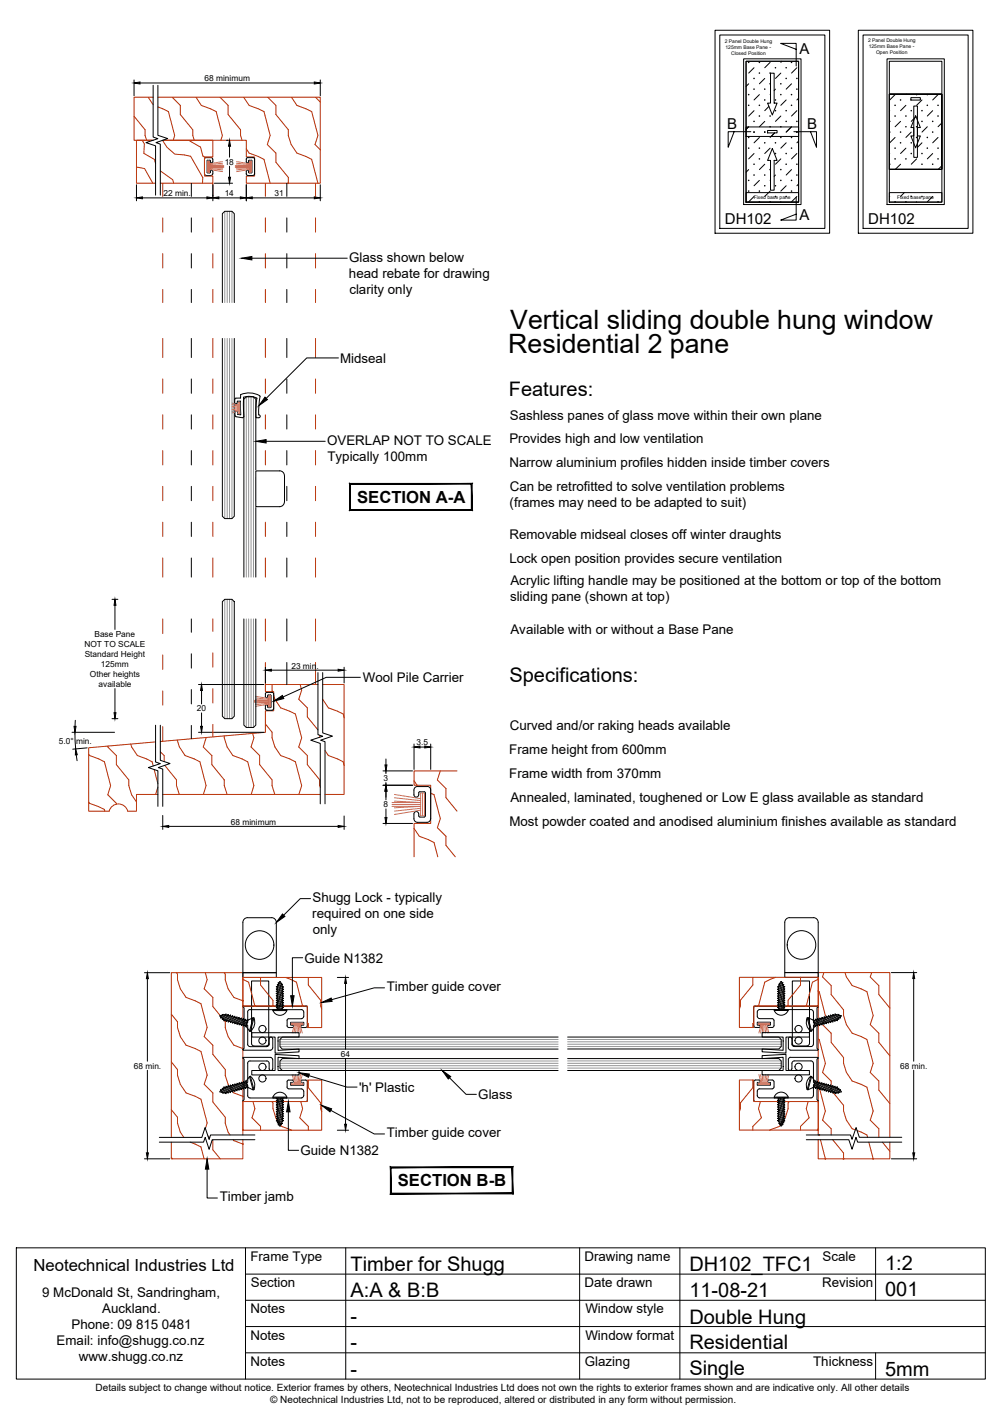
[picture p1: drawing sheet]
<svg xmlns="http://www.w3.org/2000/svg" width="210mm" height="297mm" viewBox="0 0 210 297" stroke-linecap="round" stroke-linejoin="round" font-family="sans-serif">
<!-- layer: APL Notes -->
<g fill="#000" stroke="#000" stroke-width=".21">
<path d="M98.7 101.4v5.4l.2 .1zM98.7 101.4l.2-.1v5.6zM73.4 101.4h25.3l.2-.1zM73.2 101.3h25.7l-25.5 .1zM73.2 101.3l.2 5.5v-5.4zM73.2 101.3l.2 5.5-.2 .1zM73.4 106.8l-.2 .1 25.5-.1zM73.2 106.9l25.5-.1 .2 .1z"/>
<path d="M107.3 244.6v5.3l.1 .2zM107.4 244.4v5.7l-.1-5.5zM81.9 244.6h25.4l.1-.2zM81.8 244.4h25.6l-25.5 .2zM81.8 244.4l.1 5.5v-5.3zM81.8 244.4l.1 5.5-.1 .2zM81.9 249.9l-.1 .2 25.5-.2zM81.8 250.1l25.5-.2 .1 .2z"/>
</g>
<!-- layer: Glass -->
<g fill="none" stroke="#939598" stroke-width=".21">
<path d="M47.1 44.3v19.1M47.6 44.3v19.1M48.1 44.3v19.1M48.6 44.3v19.1M47.1 70.9v37.7M47.6 70.9v37.7M48.1 70.9v37.7M48.6 70.9v37.7M51.6 83.1v37.8M52.1 83.1v37.8M52.6 83.1v37.8M53.1 83.1v37.8"/>
<path d="M47.1 125.5v25M47.6 125.5v25M48.1 125.5v25M48.6 125.5v25M51.6 129.7v22.7M52.1 129.7v22.7M52.6 129.7v22.7M53.1 129.7v22.7M58.6 218.3h58.3M58.6 218.7h58.3M58.6 219.3h58.3M58.6 217.7h58.3"/>
<path d="M118.9 218.7h44.8M118.9 217.7h44.8M118.9 218.2h44.8M118.9 219.2h44.8M58.6 223.3h58.3M58.6 222.7h58.3M58.6 222.3h58.3M58.6 223.8h58.3M118.9 222.7h44.8M118.9 223.2h44.8M118.9 222.2h44.8M118.9 223.7h44.8"/>
</g>
<g fill="none" stroke="#000" stroke-width=".21">
<path d="M46.6 70.9v37.2l.5 .5h1.5l.5-.5v-37.2M46.6 63.4v-18.6l.5-.5h1.5l.5 .5v18.6M58.6 98.6a1.01 1.01 0 0 1 1 1M58.6 98.6h-5v7.5h5M59.6 99.6v5.5M59.6 105.1a1.01 1.01 0 0 1-1 1M46.6 126l.5-.5h1.5l.5 .5v24l-.5 .5h-1.5l-.5-.5zM51.1 129.7v22.2l.5 .5h1.5l.5-.5v-22.2M51.1 120.9v-37.3l.5-.5h1.5l.5 .5v37.3M52.7 216.3h9.9v.9h-4.4v2.8l4.4-.2v.6l-5 .2v-3.4h-4.9zM116.9 217.2h-57.8l-.5 .5v1.6l.5 .5h57.8M118.9 217.2h44.2l.6 .5v1.5l-.6 .5h-44.2"/>
<path d="M159.7 216.3h9.9v.9h-5v3.4l-4.9-.3v-.6l4.4 .3v-2.8h-4.4zM52.7 224.2h4.9v-3.3l5 .3v.5l-4.4-.2v2.7h4.4v1h-9.9zM116.9 221.7h-57.8l-.5 .6v1.5l.5 .4h57.8M118.9 221.7h44.2l.6 .5v1.5l-.6 .5h-44.2M159.7 221.1l4.9-.2v3.3h5v1h-9.9v-1h4.4v-2.7l-4.4 .2z"/>
<circle cx="55" cy="218" r=".75"/>
<circle cx="55" cy="215.6" r=".75"/>
<circle cx="167.3" cy="218" r=".75"/>
<circle cx="167.3" cy="215.6" r=".75"/>
<circle cx="55" cy="225.9" r=".75"/>
<circle cx="55" cy="223.5" r=".75"/>
<circle cx="167.3" cy="225.9" r=".75"/>
<circle cx="167.3" cy="223.5" r=".75"/>
</g>
<!-- layer: Text2 -->
<path d="M23.5 125.5h1.2M24.1 126.8v5.1M23.5 150.5h1.2M24.1 144.2v5.1" fill="none" stroke="#000" stroke-width=".21"/>
<path d="M24.1 125.5l.2 1.3h-.4zM23.9 149.3h.4l-.2 1.2z" fill="#000" stroke="#000" stroke-width=".21"/>
<!-- layer: Timber 1 -->
<g fill="none" stroke="#b82e00" stroke-width=".21">
<path d="M28.1 24.3l2.3 2.9v1.2l.3 1M28.6 35l1.7 .3 1.7 3.1M29.8 29.4l.4 .7-.1 2M30.2 32.1l2.2 1.3 .2 .9M31 20.4l1.1 1.5M32.1 20.4h-4v9h4h-3.5v9h4M33.1 20.4h34v18h-15.5v-1.5h1.7v-4h-1.7v-3.5h-17.5h10.5v3.5h-1.8v4h1.8v1.5h-11M33.1 22.4l2.2 1 1.3 5-.3 1M33.6 35.8l2.6 1.9 .2 .7M34.1 29.4l.9 1.4 1.6 1.5 3.3 .4 2.6 4.5-.1 1.2M34.1 38.4v2.7M36.1 20.4l1.7 1.7v1.9l2.6 3.2v1.2l.3 1"/>
<path d="M39.8 29.4v.2l2.2 1.2 .5 1.9 .3 .2M41.1 20.4l1.1 1.7 3.1 1.3 1.3 5-.3 1M44.6 38.4v2.7M46.1 20.4l1.7 1.7v1.9l2.6 3.2v1.2l.3 1M51 20.4l1.2 1.7 3.1 1.3 1.3 5-.6 1.9 1.8 1.8v1.9l2.6 3.2v1.2M51.6 31.2l.6 .9 3.1 1.3 1.3 5M55.6 38.4v2.7M56.1 20.4l1.7 1.7v1.9l2.6 3.2v1.2l.6 1.9 1.2 1.8 3.1 1.3 1.3 5M61.1 20.4l1.1 1.7 3.1 1.3 1.3 5-.6 1.9 1.1 1.1M66.1 38.4v2.7M66.1 20.4l1 1M34.1 45.6v3"/>
<path d="M34.1 53.1v3M44.6 45.6v3M44.6 53.1v3M55.6 45.6v3M55.6 53.1v3M66.1 45.6v3M66.1 53.1v3M34.1 60.6v2.8M34.1 70.9v4M34.1 79.4v3M44.6 60.6v2.8M44.6 70.9v4"/>
<path d="M44.6 79.4v3M55.6 60.6v2.8M55.6 70.9v4M55.6 79.4v3M66.1 60.6v2.8M66.1 70.9v4M66.1 79.4v3M34.1 86.9v3M34.1 94.4v3M44.6 86.9v3M44.6 94.4v3M55.6 86.9v3"/>
<path d="M55.6 94.4v3M66.1 86.9v3M66.1 94.4v3M34.1 101.9v3M34.1 109.4v3M34.1 116.9v4M44.6 101.9v3M44.6 109.4v3M44.6 116.9v4M55.6 101.9v3M55.6 109.4v3M55.6 116.9v4"/>
<path d="M66.1 101.9v3M66.1 109.4v3M66.1 116.9v4M34.1 129.7v3M34.1 137.2v3M44.6 129.7v2.6M44.6 136.8v2.9M55.6 129.7v4.6M55.6 138.8v4.6M66.1 129.7v4.6M66.1 138.8v4.6M18.6 158l.2 .3 3.1 1.3 1.3 5-.6 1.9 1.8 1.8v.2"/>
<path d="M22.6 156.3v.2l1.8 1.8v1.9l2.6 3.2v1.2l.6 1.9 1 1.5M27.4 155.9l.2 .6 1.2 1.8 3.1 1.3 .2 .9M32.6 156.5h.1M32.6 155.4l-14 1.2v13.3h4.3M33.6 157.5l.8 .8v1.2M34.1 144.7v3M34.1 152.2v3.1M37.1 155l.5 1.5 1.2 1.8 3.1 1.3 1.3 5-.6 1.8M43.2 154.5l-.6 2 1.8 1.8v1.9l2.6 3.2v1.2l.6 1.8M44.6 144.3v3M44.6 151.8v2.6M47 154.1l.6 2.4 1.2 1.8 3.1 1.3 1.3 5-.6 1.8"/>
<path d="M52.9 153.6l.3 1-.6 1.9 1.8 1.8v1.9l2.6 3.2v1.2l.6 1.8M55.6 151.7l1.4 1.7v1.2l.6 1.9 1.2 1.8 3.1 1.3 1.3 5-.6 1.8M57 143.4l.1 1.5M57.3 145.7l.3 .8 1.2 1.8 3.1 1.3 1.3 5-.6 1.9 1.8 1.8v1.9l2.6 3.2 .1 1.5M62.9 143.4l.3 1.2-.6 1.9 1.8 1.8v1.9l2.2 2.7M66.6 143.4h-11v1.5h1.7v4h-1.7v4.5l-22 1.9M67 154v.4M67.6 143.4h4.5v23h-4M67.6 146.5l1.2 1.8 3.1 1.3 .2 .8M68.1 157.2l.7 1.1 3.1 1.3 .2 .8M18.6 168l.2 .3 3.1 1.3 .1 .4M22.9 169.9a2 2 0 0 1 1.9-1.5 2 2 0 0 1 1.9 1.5"/>
<path d="M32.3 161.2l.8 3M33.1 166.4h-4.5v3.5h-1.8M33.1 164.9l-.5 1.5M34.1 166.4h33M34.5 160.3l2.5 3.1v1.2l.6 1.8M86.7 173.5l1.1 1.7 3.1 1.3 .8 3M86.7 163.5l.7 1M90.2 166.1l.7 .4 1.3 5-.6 1.9 1.8 1.8v1.9l2 2.4M92.2 161.5l-.6 1.9 1.8 1.8v1.9l2.3 2.8M95.7 161.5h-9v3h3.5v8h-3.5v7M35.9 212.5l1.3 1.5v1.3l.6 1.8 1.2 1.9M36.9 203.8l.3 .3v1.1l.6 1.9 1.2 1.8 3.1 1.4 1.3 5"/>
<path d="M39 218.9l3.1 1.3 1.3 5M43 203.8l.4 1.4M43.4 205.3l-.6 1.8 1.8 1.8v1.9l2.6 3.2v1.3l.6 1.8 1.2 1.9M43.4 215.3l-.6 1.9 1.8 1.8v1.9l2.6 3.2v1.2l.6 1.8 1.2 1.8 1.9 .7M46.9 203.8l.3 .3v1.1l.6 1.9 1.2 1.8 1.9 .7M49 218.9l1.9 .8M50.9 204.8h16.5v10.5h-3v-4.6h-13.5zM50.9 205.2l1.2 .5 1.3 5M54.6 204.8v1.5l2.6 3.3v1.1M59.8 204.8l2.3 .9 1.3 5M64.4 214.3l.2 .1v.9M64.6 204.8v1.5l2.6 3.3v1.1l.2 .7"/>
<path d="M154.9 204.7h16.5v6h-13.5v4.5h-3zM157.7 204.7v1.6l-2.6 3.2v1.2l-.2 .7M157.9 214.2l-.2 .2v.8M162.5 204.7l-2.3 1-1.3 5M167.7 204.7v1.6l-2.6 3.2v1.2M171.4 207.6l.2 .1 1.3 5-.6 1.9 1.8 1.8v1.9l2.6 3.2v1.2l.6 1.9 1.2 1.8 3.1 1.3 1.3 5-.6 1.9 1.8 1.8v1.8M171.4 217.6l.2 .1 1.3 5-.6 1.9 1.8 1.8v1.9l2.6 3.2v1.2l.6 1.9 1.2 1.8 .7 .3M171.4 205.1l-1.2 .6-1.3 5M172.6 203.7l-.3 .9 1.8 1.8v1.9l2.6 3.2v1.2l.6 1.9 1.2 1.8 3.1 1.3 1.3 5-.6 1.9 1.8 1.8v1.9l2.3 2.9M177 203.7l.3 .9 1.2 1.8 3.1 1.3 1.3 5-.6 1.9 1.8 1.8v1.9l2.3 2.9M182.6 203.7l-.3 .9 1.8 1.8v1.9l2.3 2.9M35.9 222.4l1.3 1.7v1.1l.6 1.9 1.2 1.8 3.1 1.4 1.3 5"/>
<path d="M35.9 232.5l1.3 1.5v1.3l.6 1.9 .7 1.1M39.8 239.3l2.3 .9 .6 2.5M43.4 225.3l-.6 1.8 1.8 1.8v2l2.6 3.1v1.3l.6 1.9 .4 .6M43.4 235.3l-.4 1.1M43.6 237.9l.3 .4M44.4 238.8l.2 .2v1.9l1.5 1.8M48.8 238.7l.2 .3M49 238.9l1.9 .8M50.9 237.8v-34h-15v34.5M50.9 238.7v4h-15v-3.4M50.9 230.7h13.5v-4.4h3v10.5h-16.5zM50.9 236.7l.2 .1"/>
<path d="M53 230.7l.4 1.5-.6 2 1.8 1.8v.8M57 230.7l.2 .4v1.1l.6 2 1.2 1.8 2.1 .8M63 230.7l.4 1.5-.6 2 1.8 1.8v.8M64.6 226.3v1.5l2.6 3.3v1.1l.2 .7M154.9 226.2h3v4.5h13.5v6h-16.5zM157.7 226.2v1.6l-2.6 3.2v1.2l-.2 .7M159.3 230.7l-.4 1.5 .6 2-1.8 1.8v.7M165.3 230.7l-.2 .3v1.2l-.6 2-1.2 1.8-2.1 .7M169.3 230.7l-.4 1.5 .6 2-1.8 1.8v.7M171.4 237.8v-34.1h15v34.5M171.4 238.7v4h15v-3.4M171.4 227.6l.2 .1 1.3 5-.6 1.9 1.8 1.8v1.4"/>
<path d="M171.4 237.6l.2 .2M171.4 236.7h-.2M171.9 238.7l1 4M174.4 238.7l2.3 2.8v1.2M179.5 236.8l2.1 1 .1 .4M182 239.3l.9 3.4M184.8 239.3l1.6 1.9M35.9 242.5l.2 .2"/>
</g>
<!-- layer: Components -->
<g fill="none" stroke="#000" stroke-width=".21">
<path d="M43.2 33l-.4 .4 .1 3.2 .3 .2 1.2-.1a.86 .86 0 0 0 .1-1h-.3l-.1 .4M43.2 33h1M43.5 36.2h.5M44.1 33.7l-.6-.1-.1 .1v2.4l.1 .1M44.1 36.1l-.2 .1M44.2 33l.4 .4M44.6 33.4l-.1 .7h-.3l-.1-.4M51.6 33.4v.7h.2l.3-.2M51.9 33l-.3 .4M52 33h1M52.1 35.9l.1 .3M52.2 36.2h.5"/>
<path d="M52.8 36.1l-.2 .1M52.8 33.7l-.7-.1v.3M52.8 33.7v2.4M53 33l.3 .4v3.2l-.3 .2-1.2-.1a.86 .86 0 0 1-.2-1l.2-.1 .3 .3M49.2 84.3l.2 .3M49.4 84.6h.1M49.5 86.2l-.3 .2 .1 .8 1.5 .3 .3-.3M49.5 86.2h.1M49.5 86.2l.3 .2v.4M49.8 86.7v.1M49.8 86.8l.6 .1M50.3 84l-.6 .1v.3l-.3 .2"/>
<path d="M50.3 84l.1 2.9M50.4 82.7a4 4 0 0 1 4.1 .4l-.3 3.7M50.4 82.7v.7l-1.1 .1-.1 .9M54.2 86.9h.1M54.2 86.9l.3 .2-.1 .4h-.7l-.1-2.1 .2-2a3.4 3.4 0 0 0-2.8-.2l.1 4M55.6 145.4l.2-.3 1.2-.1 .3 .4v3.2l-.3 .2h-1l-.4-.4M55.6 147.9l.2-.3 .2 .1 .2 .5M55.6 145.9l.2 .2 .3-.2v-.3h.5l.2 .1v2.4l-.2 .1M55.6 145.4v.5M55.6 147.9v.5M56.2 148.2h.5M88 171.1h-.2l-.1-.6a.5 .5 0 0 0-.5-.5 .5 .5 0 0 0-.5 .5v1a.75 .75 0 0 0 .8 .8h2a.75 .75 0 0 0 .7-.8"/>
<path d="M88 165.8l-.3 .3M88 165.9l.9-.1 .2 .3M89.1 170.9l-.2 .2-.9 .1M89.1 166.1v4.8M90.2 165.5a.71 .71 0 0 0-.7-.8l-2 .1a.72 .72 0 0 0-.8 .7v1a.5 .5 0 0 0 .5 .5 .5 .5 0 0 0 .5-.5v-.4M90.2 165.5v6M46.5 212.7l-.4 .1 .1 .4 .6-.7-.6 .5M46.7 213.5l.2 .1M46.9 213.6v.3l.2-.2M47.1 212.5l-.5 .8-.2-.1M47.1 212.5l.3-.1-.1 .2M47.1 212.5l-.4 .1"/>
<path d="M47.1 213.7h.3M47.3 212.6l-.7 1v-.3M47.3 212.6l.3 .1M47.4 213.7l-.1 .3 .3-.2M47.6 213.8l.2 .1M47.6 212.7l.2-.2v.2M47.6 212.7l-.7 .9M47.8 212.7l-.7 1M47.8 212.7l.2 .1M47.8 213.9v.2l.2-.2M48 213.9l.3 .1v.2l.2-.2M48.2 212.8l-.6 1"/>
<path d="M48.5 214l.2 .1v.2l.3-.1M48.5 212.9l-.3-.1 .1-.2-.3 .2-.6 .9M48.5 212.9l.2-.1v.2h.3l.2-.1-.7 1.1M48.5 212.9l-.7 1M48.7 213l-.7 .9M49 213l-.7 1M49 214.2h.2M49.1 213.1l.3 .1-.7 .9M49.2 214.2v.3l.2-.2M49.4 213.2l.3-.2-.1 .2M49.4 214.3l.2 .1M49.6 213.2l.3 .1 .2-.2v.2"/>
<path d="M49.6 213.2l-.6 1M49.6 214.4v.2l.3-.2M49.9 214.4l.2 .1M49.9 213.3l-.7 .9M50.1 213.3l.2 .1M50.1 213.3l-.7 1M50.1 214.5v.2l.2-.2M50.3 213.4l.3-.2-.1 .3M50.3 214.5l.3 .1M50.3 213.4l-.7 1M50.5 213.5h.3M50.5 213.5l-.6 .9"/>
<path d="M50.6 214.6v.2l.2-.1h.2M50.8 213.5l.2-.1v.2M50.8 213.5l-.7 1M51 213.6l.3 .1M51 213.6l-.7 .9M51 214.7v.3l.2-.2M51.2 214.8h.3M51.3 213.7l.2-.2-.1 .2 .3 .1M51.3 213.7l-.7 .9M51.4 213.7l-.6 1M51.5 214.8v.3l.1-.1M51.7 214.6l-.2 .2"/>
<path d="M51.7 213.8l-.7 .9M51.9 213.9l-.7 .9M51.9 213.7l1.1-.5-.7 2.8-.7-1zM51.9 213.7l-.2 .1M52.3 216h.1M53 213.2h.2M53.2 213.2a2.34 2.34 0 0 1-.8 2.8M53.2 213.2l-.8 2.8M57.2 211.7a1.56 1.56 0 0 0 1.4 1 1.56 1.56 0 0 0 1.5-1M57.2 211.5h2.9v.2h-2.9zM58.1 207.1l1.1 .4 .2 .2h-.2v.3M58.1 207.8v.3h-.2l.2 .2"/>
<path d="M58.1 206.6l-.2 .1 .2 .2M58.1 207.1l-.2 .1 .2 .1M58.1 209l-.2 .1 .2 .1M58.1 209.5h-.2l.2 .2M58.1 210h-.2l.2 .2M58.1 210.9l-.2 .1 .2 .1M58.1 210.4l-.2 .1 .2 .2v.2M58.1 210.4l1.3 .6h-.2v.3M58.1 208.3v.2l-.2 .1 .2 .2M58.1 208.5l1.1 .5v-.3M58.1 207.8l1.1 .4M58.1 208.1l1.1 .4"/>
<path d="M58.1 207.3l1.1 .4M58.1 207.6l1.1 .4M58.1 206.9l1.1 .3M58.1 206.6l1.1 .5M58.1 207.6h-.2l.2 .2M58.1 206.9v.2M58.1 207.3v.3M58.1 208.8v.2M58.1 209.2v.3M58.1 209.7v.3M58.1 210.2v.2M58.1 211.1v.3"/>
<path d="M58.1 211.4h-.2v.1M58.1 209.7l1.1 .4M58.1 209.5l1.1 .4M58.1 209.2l1.1 .4M58.1 209l1.1 .4M58.1 210.2l1.1 .4M58.1 210l1.1 .4M58.1 210.7l1.1 .3M58.1 210.9l1.1 .4M58.1 211.1l1 .4M58.1 211.4l.3 .1M58.1 208.8l1.1 .4"/>
<path d="M58.3 206.3h-.2l.2 .2M58.3 206.5l.9 .3M58.3 206.5l-.2 .1M58.5 205.9l.4 .1M58.5 206l.4 .2M58.9 206l-.2-.4h-.1l-.1 .3h-.2l.2 .1-.2 .3 .9 .3M58.9 206l.3 .2h-.3M58.9 206.2l.3 .4M59.2 206.6l.2 .2h-.2M59.2 207.1l.2 .1h-.2M59.2 208l.2 .2h-.2v.3l.2 .2-1.3-.4M59.2 209l.2 .2h-.2"/>
<path d="M59.2 209.2v.2l.2 .2h-.2M59.2 209.9l.2 .2h-.2M59.2 210.4l.2 .2h-.2M59.2 206.8v.3M59.2 207.2v.3M59.2 209.6v.3M59.2 210.1v.3M59.2 210.6v.2M59.2 211.3l.2 .2M162.2 211.7a1.56 1.56 0 0 0 1.4 1 1.56 1.56 0 0 0 1.5-1M162.2 211.5h2.9v.2h-2.9zM163.1 206.6l-.2 .2h.2"/>
<path d="M163.1 207l-.2 .2h.2M163.1 208l-.2 .2h.2v.3l-.2 .2 1.3-.4M163.1 208.9l-.2 .2h.2M163.1 209.1v.3l-.2 .2h.2M163.1 209.9l-.2 .2h.2M163.1 210.4l-.2 .2h.2M163.1 206.8v.2M163.1 207.2v.3M163.1 209.6v.3M163.1 210.1v.3M163.1 210.6v.2M163.1 211.3l-.2 .2"/>
<path d="M163.3 206l.3-.4 .4 .3-.2 .1 .2 .2-.9 .4M163.3 206l-.2 .2h.2M163.3 206.2l-.2 .4M163.8 205.8l-.5 .2M163.8 206l-.5 .2M164 206.2l.2 .1-.2 .1M164 206.4l-.9 .4M164 206.4l.2 .2M164.2 207.1l-1.1 .4-.2 .2h.2v.3M164.2 207.8v.3h.2l-.2 .2M164.2 206.6l.2 .1-.2 .1M164.2 207.1l.2 .1-.2 .1"/>
<path d="M164.2 209h.2l-.2 .2M164.2 209.5h.2l-.2 .2M164.2 210h.2l-.2 .2M164.2 210.9l.2 .1-.2 .1M164.2 210.4l.2 .1-.2 .2v.2M164.2 210.4l-1.1 .4-.2 .2h.2v.3M164.2 208.3v.2l.2 .1-.2 .2M164.2 208.5l-1.1 .4v-.2M164.2 207.8l-1.1 .4M164.2 208.1l-1.1 .4M164.2 207.3l-1.1 .4M164.2 207.6l-1.1 .4"/>
<path d="M164.2 206.8l-1.1 .4M164.2 206.6l-1.1 .4M164.2 207.6h.2l-.2 .2M164.2 206.8v.3M164.2 207.3v.3M164.2 208.8v.2M164.2 209.2v.3M164.2 209.7v.3M164.2 210.2v.2M164.2 211.1v.3M164.2 211.4h.2l-.1 .1M164.2 209.7l-1.1 .4"/>
<path d="M164.2 209.5l-1.1 .4M164.2 209.2l-1.1 .4M164.2 209l-1.1 .4M164.2 210.2l-1.1 .4M164.2 210l-1.1 .4M164.2 210.7l-1.1 .3M164.2 210.9l-1.1 .4M164.2 211.1l-1 .4M164.2 211.4l-.3 .1M164.2 208.8l-1.1 .3M169.1 213.2a2.34 2.34 0 0 0 .7 2.8M169.3 213.2h-.2l.7 2.8"/>
<path d="M170 216h-.2M170.4 213.7l.2 .1M170.4 213.9l.6 .9M170.6 213.8l.7 .9M170.6 214.6l.2 .2M170.7 215l-.3-1.3-1.1-.5 .7 2.8M170.7 215l-.7 1M170.8 214.8v.3l-.1-.1M170.9 213.7l.6 1M171 213.6l-.2-.1 .1 .2-.3 .1M171 214.8h-.2M171 213.6l.7 1"/>
<path d="M171.3 214.7v.2l-.3-.1M171.3 213.6h-.3M171.3 213.6l.7 .9M171.5 213.5l-.2-.1v.2M171.5 213.5l.7 1M171.7 214.6v.2l-.2-.1h-.2M171.8 213.5h-.3M171.8 213.5l.6 .9M172 213.4l-.3-.2 .1 .3M172 213.4l.6 .9M172 214.5l-.3 .1M172.2 214.5v.2l-.2-.2"/>
<path d="M172.2 213.3l-.2 .1M172.2 213.3l.7 1M172.4 214.4l-.2 .1M172.4 213.3l.7 .9M172.6 214.3v.3l-.2-.2M172.7 213.2l-.3 .1-.2-.2v.2M172.7 213.2l.6 1M172.9 213.2l-.3-.2 .1 .2M172.9 214.3h-.3M173.1 214.2v.2l-.2-.1M173.1 213.1l-.2 .1 .7 .9M173.3 213l.7 1"/>
<path d="M173.3 214.2h-.2M173.6 213l.7 .9M173.8 212.9l.2-.1v-.2l.9 1.1M173.8 212.9l-.3-.1 .1 .2h-.3l-.2-.1 .7 1.1M173.8 214l-.2 .1v.2l-.3-.1M173.8 212.9l.7 1M174 212.8l.7 1M174.3 213.9l-.3 .1v.2l-.2-.2M174.5 213.9v.2l-.2-.2M174.5 212.7l.7 1M174.5 212.7l-.3 .1M174.7 212.7l-.3-.2 .1 .2"/>
<path d="M174.7 212.7l.7 .9M174.7 213.8l-.2 .1M174.9 213.7v.3l-.2-.2M175 212.6l.7 .9v-.2M175 212.6l-.3 .1M175.2 212.5l.5 .8 .2-.2M175.2 212.5l-.3-.1 .1 .2M175.2 212.5l.4 .1M175.2 213.7h-.3M175.4 213.6v.2l-.2-.1M175.6 213.4l-.2 .2M175.8 212.7l.4 .1-.1 .4-.6-.7 .6 .5"/>
<path d="M46.2 228.5l.6 .5-.6-.8-.1 .5 .4 .1M46.4 228.4l.2-.2 .5 .7M46.6 228.2v-.2l.7 .9M46.7 228.9h.4M46.9 227.9l.7 .9M46.9 227.9l-.2 .2M47.1 227.8l-.2-.1v.2M47.1 227.8l.7 1M47.3 228.9l.1 .2-.3-.2M47.4 227.8l.6 .9 .3 .2-.1-.3h.3M47.4 227.8h-.3M47.6 227.7l-.3-.2 .1 .3"/>
<path d="M47.6 227.7l.6 .9M47.6 228.8l-.3 .1M47.8 228.8v.2l-.2-.2M47.8 227.6l.7 1M47.8 227.6l-.2 .1M48 227.6l.7 .9M48 228.7l-.2 .1M48 227.6l-.2-.2v.2M48.3 227.5l.7 1M48.5 227.5l-.2-.2v.2l-.3 .1M48.5 227.5l.7 1.1-.2-.1h-.3v.3l-.2-.2M48.7 227.4l.7 .9-.3 .1"/>
<path d="M49 227.3l-.3-.1v.2l-.2 .1M49 227.3l.6 1M49.2 227.3h-.2M49.2 227.3l.7 .9M49.4 227.2l-.2-.2v.3M49.4 227.2l.7 1M49.6 228.3l.1 .2-.3-.2M49.6 227.1l-.2 .1M49.6 227.1l.7 1M49.9 227.1l-.3-.2v.2M49.9 227.1l.6 .9M50.1 228.2v.2l-.2-.2-.3 .1"/>
<path d="M50.1 227l-.2 .1M50.1 227l.7 1M50.3 227l-.2-.2v.2M50.3 228.1l-.2 .1M50.3 227l.7 .9M50.5 228l.1 .3-.3-.2M50.6 226.9l-.3 .1M50.6 226.9l.7 .9M50.8 228h-.3M50.8 226.9l.6 .9M51 227.9v.2l-.2-.1M51 226.8l-.2 .1-.2-.2v.2"/>
<path d="M51 226.8l.7 .9M51.2 226.7l-.2-.1v.2M51.2 226.7l.7 .9M51.3 227.8l-.3 .1M51.5 226.7h-.3M51.5 226.7l.2 .2M51.6 226.5l-.1-.1v.3M51.7 227.7l-.3 .1 .1 .2-.2-.2M51.7 227.7l.2 .1M52.3 225.5l.7 2.8-1.1-.5-.3-1.3zM52.4 225.5a2.34 2.34 0 0 1 .8 2.7M52.4 225.5l.8 2.8h-.2"/>
<path d="M52.4 225.5h-.1M57.2 229.8a1.56 1.56 0 0 1 1.4-1 1.56 1.56 0 0 1 1.5 1M57.2 229.8h2.9v.2h-2.9zM57.9 230v.1h.2M58.1 233.2l-.2 .2h.2v.3M58.1 234.6l-.2 .2 .2 .1M58.1 234.2l-.2 .1 .2 .1M58.1 233.2l1.3-.4-.2 .2v.3h.2l-.2 .2M58.1 232.3l-.2 .1 .2 .1M58.1 231.8l-.2 .2h.2M58.1 231.3l-.2 .2h.2M58.1 230.4l-.2 .1 .2 .1"/>
<path d="M58.1 230.6v.3l-.2 .1 .2 .1M58.1 232.7l-.2 .2 .2 .1v.2M58.1 230.1v.3M58.1 231.1v.2M58.1 231.5v.3M58.1 232v.3M58.1 232.5v.2M58.1 233.9v.3M58.1 234.4v.2M58.1 233.7l-.2 .2h.2M58.1 234.9l.2 .1M58.3 235l-.2 .2 .2 .1"/>
<path d="M58.4 230l-.3 .1M58.9 235.3h.3l-.3 .2M58.9 235.5l-.4 .2M58.9 235.3l-.4 .1M59.1 230l-1 .4M59.2 234.9l-.9 .4 .2 .1-.2 .2 .2 .1 .1 .2h.1l.2-.4M59.2 233.5v.3h.2l-1.3 .6M59.2 234.7h.2l-.2 .2M59.2 234.3h.2l-.2 .1M59.2 232.4h.2l-.2 .1M59.2 231.9h.2l-.2 .2v.3M59.2 231.4h.2l-.2 .2"/>
<path d="M59.2 230.9h.2l-.2 .2M59.2 230.2v.2h.2l-.2 .3-1.1 .4M59.2 232.8v-.3l-1.1 .5M59.2 230.7v.2M59.2 231.1v.3M59.2 231.6v.3M59.2 234v.3M59.2 234.4v.3M59.2 233.3l-1.1 .4M59.2 233l-1.1 .4M59.2 234.7l-.9 .3M59.2 233.8l-1.1 .4"/>
<path d="M59.2 233.5l-1.1 .4M59.2 234.3l-1.1 .3M59.2 234.4l-1.1 .5M59.2 234.9l-.3 .4M59.2 231.4l-1.1 .4M59.2 231.6l-1.1 .4M59.2 231.9l-1.1 .4M59.2 232.1l-1.1 .4M59.2 230.9l-1.1 .4M59.2 231.1l-1.1 .4M59.2 230.4l-1.1 .5M59.2 230.2l-1.1 .4"/>
<path d="M59.2 232.4l-1.1 .3M59.4 230l-.2 .2M162.2 229.8a1.56 1.56 0 0 1 1.4-1 1.56 1.56 0 0 1 1.5 1M162.2 229.8h2.9v.2h-2.9zM162.9 230l.2 .2M163.1 234.9l.9 .4-.2 .1 .2 .2h-.2l-.1 .3-.4-.4M163.1 233.5v.3h-.2l.2 .2 1.1 .4M163.1 234.7h-.2l.2 .2M163.1 234.2h-.2l.2 .2M163.1 232.3l-.2 .1 .2 .1M163.1 231.9h-.2l.2 .2v.2M163.1 231.4h-.2l.2 .2"/>
<path d="M163.1 230.9h-.2l.2 .2M163.1 230.2v.2h-.2l.2 .2 1.1 .5M163.1 232.8v-.3l1.1 .4M163.1 230.7v.2M163.1 231.1v.3M163.1 231.6v.3M163.1 234v.2M163.1 234.4v.3M163.1 233.3l1.1 .4M163.1 233l1.1 .4M163.1 234.7l.9 .3M163.1 233.8l1.1 .4"/>
<path d="M163.1 233.5l1.1 .4M163.1 234.2l1.1 .4M163.1 234.4l1.1 .5M163.1 234.9l.2 .4M163.1 231.4l1.1 .4M163.1 231.6l1.1 .4M163.1 231.9l1.1 .3M163.1 232.1l1.1 .4M163.1 230.9l1.1 .4M163.1 231.1l1.1 .4M163.1 230.4l1.1 .4M163.1 230.2l1.1 .4"/>
<path d="M163.1 232.3l1.1 .4M163.2 230l1 .4M163.3 235.3h-.2l.2 .2M163.3 235.5l.5 .1M163.3 235.3l.5 .1M163.9 230l.3 .1M164 235l.2 .2-.2 .1M164.2 233.2l.2 .2h-.2v.3M164.2 234.6l.2 .2-.2 .1M164.2 234.2l.2 .1-.2 .1M164.2 233.2l-1.3-.4 .2 .2v.3h-.2l.2 .2M164.2 232.2l.2 .2-.2 .1"/>
<path d="M164.2 231.8l.2 .2h-.2M164.2 231.3l.2 .2h-.2M164.2 230.4l.2 .1-.2 .1M164.2 230.6v.2l.2 .2-.2 .1M164.2 232.7l.2 .2h-.2v.3M164.2 230.1v.3M164.2 231.1v.2M164.2 231.5v.3M164.2 232v.2M164.2 232.5v.2M164.2 233.9v.3M164.2 234.4v.2"/>
<path d="M164.2 233.7l.2 .2h-.2M164.2 234.9l-.2 .1M164.3 230l.1 .1h-.2M169.1 228.2l.2 .1M169.8 225.5l-.7 2.7M169.8 225.5h.2M169.8 225.5a2.34 2.34 0 0 0-.7 2.7M170 225.5l-.7 2.8 1.1-.5M170 225.5l.7 1M170.6 227.7l.3 .1-.1 .2 .2-.2M170.6 227.7l-.3 .2 .1-.1M170.7 226.5l.1-.1v.2"/>
<path d="M170.7 226.5l-.3 1.3M170.8 226.6l.2 .1M170.8 226.6l-.2 .3M171 226.7l.3-.2v.3M171 227.8l.3 .1M171 226.7l-.6 .9M171.3 226.8h.2l.2-.1v.2M171.3 226.8l-.7 .9M171.3 227.9v.2l.2-.1M171.5 228h.3M171.5 226.8l-.6 1M171.7 226.9l.3 .1"/>
<path d="M171.7 226.9l-.7 .9M171.8 228l-.1 .2 .3-.1M172 228.1l.2 .1M172 227l.2-.2v.2M172 227l-.7 .9M172.2 227l.2 .1M172.2 227l-.7 1M172.2 228.2v.2l.2-.2 .3 .1M172.4 227.1l.2-.2v.2M172.4 227.1l-.6 .9M172.6 227.1l.3 .1M172.6 227.1l-.6 1"/>
<path d="M172.7 228.3l-.1 .2 .3-.2M172.9 227.2l.2-.2v.3M172.9 227.2l-.7 1M173.1 227.3h.2M173.1 227.3l-.7 .9M173.3 227.3l.3-.2v.3h.2M173.3 227.3l-.6 1M173.6 227.4l-.7 .9 .2 .1M173.8 227.4l.2-.1v.2l.3 .1M173.8 227.4l-.7 1.2 .2-.1h.3l-.1 .2 .3-.1M174 227.5l-.7 1M174.2 228.7l.3 .1"/>
<path d="M174.3 227.6l-.7 .9M174.3 227.6l.2-.2v.2M174.5 227.6l-.7 1M174.5 227.6l.2 .1M174.5 228.8l-.1 .2 .3-.2M174.7 227.7l.2-.2v.2M174.7 227.7l-.7 .9M174.7 228.8l.3 .1M174.9 227.7l-.9 1.2v-.3h-.2M174.9 227.7l.3 .1M175 228.9l-.1 .2 .3-.2M175.2 227.8l.2-.2v.3"/>
<path d="M175.2 227.8l-.7 1M175.4 227.9l-.7 .9M175.4 227.9l.2 .2M175.6 228.9h-.4M175.7 228.2v-.2l-.7 .9M175.9 228.4l-.2-.2-.5 .7M176.1 228.5l-.6 .5 .6-.8 .1 .5-.4 .1"/>
</g>
<!-- layer: WeatherStrip -->
<g fill="none" stroke="#b85c73" stroke-width=".21">
<path d="M43.5 33.7h.4v2.4h-.4zM43.7 33.7v2.4M43.9 34.9h3M43.9 35.5l2.7 .4M43.9 35.3l2.7 .3M46.6 34.6l-2.7 .1h3M46.6 33.9l-2.7 .4M46.6 34.2l-2.7 .3M46.9 35.1h-3l2.7 .1M49.3 34.9h3M49.3 35.1h3l-2.8 .1M49.5 34.6l2.8 .1h-3"/>
<path d="M49.5 33.9l2.8 .4M49.5 34.2l2.8 .3M52.3 33.7h.4v2.4h-.4zM52.3 35.5l-2.8 .4M52.3 35.3l-2.8 .3M52.5 33.7v2.4M48.6 84.4l1.3 .5M48.6 84.8l1.3 .3M48.6 85.1l1.3 .2M48.6 85.5h1.3M49.9 84.3h.4v2.4h-.4zM49.9 86.1l-1.3 .4"/>
<path d="M49.9 85.9l-1.3 .3M49.9 85.7l-1.3 .1M50.1 84.3v2.4M53.3 146.9h3M53.3 147.1h3l-2.8 .2M53.5 146.6l2.8 .1h-3M53.5 145.9l2.8 .4M53.5 146.2l2.8 .3M56.3 145.7h.4v2.4h-.4zM56.3 147.5l-2.8 .5M56.3 147.3l-2.8 .3M56.5 145.7v2.4"/>
<path d="M82.1 168.5h6M82.1 168.9h6l-5.5 .3M82.6 167.8l5.5 .3h-6M82.6 166.4l5.5 .9M82.6 167.1l5.5 .6M88.1 166.1h.8v4.8h-.8zM88.1 169.7l-5.5 .9M88.1 169.3l-5.5 .6M88.5 166.1v4.8M61.1 214.3h2.4v.4h-2.4zM61.1 214.4h2.4M61.7 214.7l-.5 1.7"/>
<path d="M61.9 214.7l-.3 1.7M62.1 214.7l-.2 1.7M62.3 214.7v1.7M62.5 214.7l.1 1.7M62.7 214.7l.3 1.7M62.9 214.7l.4 1.7M158.8 214.2h2.4v.4h-2.4zM158.8 214.4h2.4M159.4 214.6l-.4 1.8M159.6 214.6l-.3 1.8M159.8 214.6l-.1 1.8M160 214.6v1.8"/>
<path d="M160.2 214.6l.2 1.8M160.4 214.6l.3 1.8M160.6 214.6l.5 1.8M61.1 226.9h2.4v.4h-2.4zM61.1 227.1h2.4M61.2 225.1l.5 1.8M61.6 225.1l.3 1.8M61.9 225.1l.2 1.8M62.3 225.1v1.8M62.6 225.1l-.1 1.8M63 225.1l-.3 1.8M63.3 225.1l-.4 1.8"/>
<path d="M158.8 226.9h2.4v.4h-2.4zM158.8 227h2.4M159 225.1l.4 1.8M159.3 225.1l.3 1.8M159.7 225.1l.1 1.8M160 225.1v1.8M160.4 225.1l-.2 1.8M160.7 225.1l-.3 1.8M161.1 225.1l-.5 1.8"/>
</g>
<!-- layer: AlumOutline -->
<g fill="none" stroke="#000" stroke-width=".21">
<path d="M40.1 38.4v2.7M60.1 38.4v2.7M40.1 45.6v3M40.1 53.1v3M60.1 45.6v3M60.1 53.1v3M40.1 60.6v2.8M40.1 70.9v4M40.1 79.4v3M60.1 60.6v2.8M60.1 70.9v4M60.1 79.4v3"/>
<path d="M40.1 86.9v3M40.1 94.4v3M60.1 86.9v3M60.1 94.4v3M40.1 101.9v3M40.1 109.4v3M40.1 116.9v4M60.1 101.9v3M60.1 109.4v3M60.1 116.9v4M40.1 129.7v2.7M40.1 137v3"/>
<path d="M60.1 129.7v4.6M60.1 138.8v4.6M40.1 144.4v3.1M40.1 152v2.8M50.9 219.8l.1 .2M51 210.7l-.1 .2 .2 .2v8.5l-.2 .2M51 210.7l13.3 .1 .1 4.1-.2 .3h-1.1v-.4l.5-.1v-.5h-2.7v.5h.4l.2 .3-.2 .3-1-.1-.2-.3M51.9 218.7l.2 .5h.3M51.9 212v2.2l-.3 .3 .3 .3v3.9M52.4 211.5l-.5 .2v.3M52.4 219.3h3.5M52.4 211.5h10.7"/>
<path d="M55.9 219.2l.4-.2 .1-1.4a.38 .38 0 0 1 .4-.4 .38 .38 0 0 1 .3 .4v1.9l-.2 .4-5.9 .1M60.1 213.8v1.1M63.1 211.5l.5 .2v.3v.9l-.2 .4-2.9 .1h-.2l-.2 .4M159.1 213.4h2.8l.2 .4v1.2l-.3 .2h-1v-.4l.6-.1v-.6h-2.8v.6l.6 .1v.4h-.9l-.4-.2 .1-4.2h13.3l-.2 .3v8.5l.3 .2-.1 .2M165.1 217.6a.37 .37 0 0 1 .4-.4 .37 .37 0 0 1 .4 .4M165.1 219.5l.3 .4 .2 .1M165.2 217.6v1.9M165.6 220h5.7M165.9 217.6l.1 1.4 .4 .2h3.5l.4-.2 .1-.3M170.4 212l-.1-.3-.4-.2h-10.8l-.2 .1-.3 .4 .1 1.1 .4 .3M170.4 212v2.2l.3 .3-.3 .3v3.9M50.9 221.7l.2 .2v8.5l-.2 .2 .1 .1"/>
<path d="M51 221.5l-.1 .2M51 221.5l5.9 .1 .2 .4v1.9a.38 .38 0 0 1-.3 .3 .38 .38 0 0 1-.4-.3l-.1-1.4-.4-.3M51.9 229.5v.2l.5 .3M51.9 222.7v4l-.3 .3 .3 .3v2.2M52.4 222.2l-.5 .3v.2M52.4 222.3h3.5M52.4 230h10.7M60.1 227.7l.4 .4 2.9 .1 .2 .4v.9l-.2 .4-.3 .1M60.1 226.6l.2-.3h1l.2 .2-.2 .2h-.4v.7h2.7v-.7h-.5v-.4h1.1l.2 .3v3.9M60.1 226.6v1.1M64.4 230.5l-.3 .2h-13.1M159 226.7l.3-.2-.3-.3-.9 .1-.2 .3v3.9l.2 .2h13.2l.1-.1"/>
<path d="M159 226.7h-.4v.6h2.8v-.6h-.4M161 226.7l-.2-.2 .2-.3h.8l.3 .2v1.5l-.3 .2h-2.9l-.3 .5v.9l.3 .4 11 .1 .2-.1 .3-.4M165.1 223.9a.37 .37 0 0 0 .4 .3 .37 .37 0 0 0 .4-.3M165.2 222v1.9M170.4 222.7l-.1-.2-.4-.3h-3.5l-.4 .3-.1 1.4M170.4 222.7v4l.3 .3-.3 .3v2.2M171.4 221.7l-.1-.2h-5.7l-.4 .2-.1 .3M171.4 221.7l-.3 .2v8.5l.3 .2"/>
</g>
<!-- layer: Dimensions -->
<g fill="none" stroke="#000" stroke-width=".21">
<path d="M28.1 16.7v3.4M29.3 17.4h36.5M67.1 16.7v3.4M28.6 38.7v3.4M44.6 38.7v3.4M44.9 38.4h3.8M47.5 29.4h.3M48.1 30.6v2.3M48.1 34.8v2.3M51.6 38.7v3.4M67.1 38.7v3.4M29.8 41.5h13.5"/>
<path d="M45.8 41.5h4.5M52.8 41.5h13M55.6 139.8v3.3M72.1 139.8v3.3M15.1 153.4h8.9M15.7 153.4l.2 3.5M15.8 150.9l-.1 1.2M16 158.1l.1 1.3M18.3 156.7l-3.1 .2M41.6 153.4h13.7M41.6 143.4h13.7M42.2 144.6v2.9"/>
<path d="M42.2 149.3v2.9M56.8 140.4h14M80.8 159v1.2M86.7 155.9v5.3M88 156.5h1M90.2 155.9v5.3M34.1 170.8v2.9M35.3 173.1h35.5M72.1 170.9v2.8M80.2 164.5h6.2M80.2 161.5h6.2M80.2 172.5h6.2"/>
<path d="M80.8 161.5v.5M80.8 163.9v.6M80.8 165.7v1.8M80.8 169.4v1.8M30.3 203.8h5.3M30.9 205v17.3M70.7 204.8h2.3M72.4 206v13.8M186.7 203.7h5.3M191.4 205v17.3M30.9 224.2v17.3M70.7 236.8h2.3"/>
<path d="M72.4 221.7v13.8M191.4 224.2v17.3M30.3 242.7h5.3M186.7 242.7h5.3"/>
</g>
<g fill="#000" stroke="#000" stroke-width=".21">
<path d="M28.1 17.4l1.2-.2v.4zM65.8 17.2l1.3 .2-1.3 .2zM47.9 37.1h.4l-.2 1.3zM48.1 29.4l.2 1.2h-.4zM28.6 41.5l1.2-.3v.4zM43.3 41.2l1.3 .3-1.3 .1zM44.6 41.5l1.2-.3v.4zM50.3 41.2l1.3 .3-1.3 .1zM51.6 41.5l1.2-.3v.4zM65.8 41.2l1.3 .3-1.3 .1zM15.8 156.9l.4 1.2h-.4zM15.5 152.2h.4l-.2 1.2z"/>
<path d="M42 152.2h.4l-.2 1.2zM42.2 143.4l.2 1.2h-.4zM55.6 140.4l1.2-.2v.4zM70.8 140.2l1.3 .2-1.3 .2zM86.7 156.5l1.3-.2v.4zM89 156.3l1.2 .2-1.2 .2zM34.1 173.1l1.2-.2v.4zM70.8 172.9l1.3 .2-1.3 .2zM80.8 164.5l.3 1.2h-.5zM80.6 160.2h.5l-.3 1.3zM80.6 171.2h.5l-.3 1.3zM30.9 203.8l.2 1.2h-.4z"/>
<path d="M72.4 204.8l.2 1.2h-.4zM191.4 203.7l.2 1.3h-.4zM72.2 235.5h.4l-.2 1.3zM30.7 241.5h.4l-.2 1.2zM191.2 241.5h.4l-.2 1.2z"/>
</g>
<!-- layer: Shugg Blocks -->
<path d="M32.1 17.9v10.8l1 .3-2.5 .9 2 .7v10.3M33.1 17.9v10.4l2 .7-2.4 .9 .9 .3v10.7M32.6 151.9v7.7l1 .4-2.5 .8 2 .7v7.4M33.6 151.9v7.4l2 .6-2.4 .9 .9 .3v7.8M66.6 140.9v13l1 .3-2.5 .9 2 .6v12.7M67.6 140.9v12.6l2 .7-2.4 .9 .9 .3v13M53.4 238.7h-8.9l-.7 2.1-.8-2.5-.4 1h-9.2M53.4 237.8h-9.3l-.3 .9-.8-2.5-.7 2.1h-8.9M168.9 238.7h8.9l.7 2 .8-2.5 .4 1.1h9.2M168.9 237.8h9.3l.3 .9 .8-2.5 .7 2h8.9" fill="none" stroke="#000" stroke-width=".21"/>
<!-- layer: Glass -->
<g fill="#fff" stroke="#fff" stroke-width=".21">
<path d="M53.6 98.6h5.2zM53.6 98.6h5.2z"/>
<path d="M53.6 98.6l5.3 .1zM53.6 98.6l5.3 .1z"/>
<path d="M53.6 98.7l5.5 .1zM53.6 98.7l5.5 .1z"/>
<path d="M53.6 98.8l5.6 .1zM53.6 98.8l5.6 .1h-5.6z"/>
<path d="M53.6 98.9l5.8 .1-.2-.1zM53.6 98.9l5.8 .1h-5.8z"/>
<path d="M53.6 99l5.9 .1-.1-.1zM53.6 99l5.9 .1h-5.9z"/>
<path d="M53.6 99.1l5.9 .2v-.2zM53.6 99.1l5.9 .2h-5.9z"/>
<path d="M53.6 99.3l6 .2-.1-.2zM53.6 99.3l6 .2h-6z"/>
<path d="M53.6 99.5l6 .1v-.1zM53.6 99.5l6 .1h-6z"/>
<path d="M53.6 99.6l6 5.5v-5.5zM53.6 99.6l6 5.5h-6z"/>
<path d="M53.6 105.1l6 .2v-.2zM53.6 105.1l6 .2h-6z"/>
<path d="M53.6 105.3l5.9 .2 .1-.2zM53.6 105.3l5.9 .2h-5.9z"/>
<path d="M53.6 105.5l5.9 .1v-.1zM53.6 105.5l5.9 .1h-5.9z"/>
<path d="M53.6 105.6l5.8 .2 .1-.2zM53.6 105.6l5.8 .2h-5.8z"/>
<path d="M53.6 105.8l5.6 .1 .2-.1zM53.6 105.8l5.6 .1h-5.6z"/>
<path d="M53.6 105.9l5.5 .1 .1-.1zM53.6 105.9l5.5 .1h-5.5z"/>
<path d="M53.6 106h5.5zM53.6 106l5.3 .1z"/>
<path d="M53.6 106.1h5.3zM53.6 106.1h5.2z"/>
<path d="M53.6 106.1h5.2zM53.6 106.1h5z"/>
</g>
<!-- layer: Timber 1 -->
<g fill="#b82e00" stroke="#b82e00" stroke-width=".21">
<circle cx="60.4" cy="38.4" r=".08"/>
<circle cx="50.9" cy="209.6" r=".08"/>
<circle cx="50.9" cy="219.7" r=".08"/>
<circle cx="50.9" cy="229.6" r=".08"/>
<circle cx="50.9" cy="239.7" r=".08"/>
<circle cx="63.4" cy="210.7" r=".08"/>
<circle cx="53.4" cy="210.7" r=".08"/>
<circle cx="57.2" cy="210.7" r=".08"/>
<circle cx="50.9" cy="205.2" r=".08"/>
<circle cx="50.9" cy="236.6" r=".08"/>
<circle cx="171.6" cy="237.7" r=".08"/>
<circle cx="182.9" cy="242.7" r=".08"/>
<circle cx="172.9" cy="242.7" r=".08"/>
<circle cx="176.7" cy="242.7" r=".08"/>
<circle cx="158.9" cy="210.7" r=".08"/>
<circle cx="168.9" cy="210.7" r=".08"/>
<circle cx="165.1" cy="210.7" r=".08"/>
<circle cx="171.4" cy="205.1" r=".08"/>
<circle cx="171.4" cy="236.6" r=".08"/>
</g>
<!-- layer: TitleBlock -->
<g fill="none" stroke="#000" stroke-width=".21">
<path d="M149.8 6.3h24v42.6h-24zM150.8 7.3h22v40.5h-22zM155.8 12.3h12v30.5h-12zM156.3 12.8h11v15.8h-11zM156.3 12.8h11v29.5h-11zM156.8 17.6l-.5 .5M158 14.2l-1.2 1.1M159.1 19.8l-1.1 1.1M160.2 16.4l-1.1 1.2M161.3 13.1l-1.1 1.1M161.4 15.3h.8v6.3h.6l-1 2.5-1-2.5h.6zM161.4 19.7l-.1 .1"/>
<path d="M162.4 18.7l-.2 .3M163.6 15.3l-1.2 1.1M163.8 12.8l-.2 .3M165.8 17.6l-1.1 1.1M166.8 10.3l-3.3-1.2h3.3v4.7M166.9 14.2l-1.1 1.1M179.8 6.3h24v42.6h-24zM180.8 7.3h22v40.5h-22zM185.8 12.3h12v30.5h-12zM186.3 12.8h11v29.5h-11zM186.3 19.7h11v15.8h-11h11v-15.8h-11v15.8zM187.5 19.8l-1.1 1.1"/>
<path d="M189.9 19.7l-.1 .1M196.5 19.8l-1.1 1.1M153.8 27.6l-1.3 3.2v-3.2h4.8M156.3 26.6h11v15.7h-11zM156.8 26.6l-.5 .5M156.8 35.5l-.5 .6M158 23.2l-1.2 1.1M158 32.2l-1.2 1.1M159.1 28.8l-1.1 1.1M159.1 37.8l-1.1 1.1M160.2 25.4l-1.1 1.2M160.2 34.4l-1.1 1.1"/>
<path d="M160.8 27.3h2v.5h-2zM161.1 22.3l-.9 .9M161.3 31l-1.1 1.2M161.4 37.7l-.1 .1M161.8 31.1l1 2.5h-.6v6.2h-.8v-6.2h-.6zM162.3 27.8l-1 1M162.4 36.7l-.2 .2M163.6 24.3l-1.2 1.1M163.6 33.3l-1.2 1.1M164.7 20.9l-1.1 1.2M164.7 29.9l-1.1 1.1M164.7 38.9l-1.1 1.1"/>
<path d="M165.8 26.6l-1.1 1.1M165.8 35.5l-1.1 1.2M166.3 27.6h4.7v3.2l-1.2-3.2M166.9 23.2l-1.1 1.1M166.9 32.2l-1.1 1.1M167.3 20.6l-.4 .3M167.3 29.6l-.4 .3M167.3 38.6l-.4 .3M186.4 23.2l-.1 .1M186.4 32.2l-.1 .1M187.5 28.8l-1.1 1.1M188.7 25.4l-1.2 1.2"/>
<path d="M188.7 34.4l-1.1 1.1M189.8 22.1l-1.1 1.1M189.8 31l-1.1 1.2M190.8 20.5h2v.5h-2zM190.9 27.7l-1.1 1.1M191.4 22.2h.8v6.3h.6l-1 2.5-1-2.5h.6zM191.4 24.9l-.5 .5M191.8 24.2l1 2.5h-.6v6.3h-.8v-6.3h-.6zM191.9 24.4l-.3 .3M192 33.3l-1.1 1.1M193.1 20.9l-1.1 1.2M193.1 29.9l-.9 1"/>
<path d="M194.3 26.6l-1.2 1.1M195.4 23.2l-1.1 1.1M195.4 32.2l-1.1 1.1M196.5 28.8l-1.1 1.1M197.3 25.7l-.8 .9M197.3 34.7l-.7 .8M156.3 40.4h11v1.9h-11zM158 41.2l-1.2 1.1M161.3 40l-1.1 1.2M163.6 42.3h-.1M166.8 41.3v4.8h-3.3l3.3-1.2M166.9 41.2l-1.1 1.1"/>
<path d="M186.3 40.4h11v1.9h-11zM186.4 41.2h-.1M189.4 40.4l-.7 .8M192 42.3h-.1M195.4 41.2l-1.1 1.1"/>
</g>
<g fill="#000" stroke="#000" stroke-width=".21">
<circle cx="156.8" cy="19.8" r=".06"/>
<circle cx="156.8" cy="13.1" r=".06"/>
<circle cx="158" cy="16.4" r=".06"/>
<circle cx="158" cy="18.7" r=".06"/>
<circle cx="159.1" cy="13.1" r=".06"/>
<circle cx="159.1" cy="15.3" r=".06"/>
<circle cx="160.2" cy="18.7" r=".06"/>
<circle cx="161.3" cy="15.3" r=".06"/>
<circle cx="161.3" cy="17.6" r=".06"/>
<circle cx="162.4" cy="14.2" r=".06"/>
<circle cx="163.6" cy="17.6" r=".06"/>
<circle cx="163.6" cy="19.8" r=".06"/>
<circle cx="164.7" cy="16.4" r=".06"/>
<circle cx="164.7" cy="14.2" r=".06"/>
<circle cx="165.8" cy="13.1" r=".06"/>
<circle cx="165.8" cy="19.8" r=".06"/>
<circle cx="166.9" cy="16.4" r=".06"/>
<circle cx="166.9" cy="18.7" r=".06"/>
<circle cx="192" cy="19.8" r=".06"/>
<circle cx="194.3" cy="19.8" r=".06"/>
<circle cx="156.8" cy="28.8" r=".06"/>
<circle cx="156.8" cy="22.1" r=".06"/>
<circle cx="156.8" cy="37.8" r=".06"/>
<circle cx="156.8" cy="31" r=".06"/>
<circle cx="158" cy="27.7" r=".06"/>
<circle cx="158" cy="25.4" r=".06"/>
<circle cx="158" cy="34.4" r=".06"/>
<circle cx="158" cy="36.7" r=".06"/>
<circle cx="159.1" cy="24.3" r=".06"/>
<circle cx="159.1" cy="22.1" r=".06"/>
<circle cx="159.1" cy="31" r=".06"/>
<circle cx="159.1" cy="33.3" r=".06"/>
<circle cx="160.2" cy="20.9" r=".06"/>
<circle cx="160.2" cy="36.7" r=".06"/>
<circle cx="160.2" cy="29.9" r=".06"/>
<circle cx="160.2" cy="27.7" r=".06"/>
<circle cx="160.2" cy="38.9" r=".06"/>
<circle cx="161.3" cy="35.5" r=".06"/>
<circle cx="161.3" cy="24.3" r=".06"/>
<circle cx="161.3" cy="26.5" r=".06"/>
<circle cx="162.4" cy="38.9" r=".06"/>
<circle cx="162.4" cy="32.2" r=".06"/>
<circle cx="162.4" cy="20.9" r=".06"/>
<circle cx="162.4" cy="29.9" r=".06"/>
<circle cx="162.4" cy="23.2" r=".06"/>
<circle cx="163.6" cy="26.5" r=".06"/>
<circle cx="163.6" cy="28.8" r=".06"/>
<circle cx="163.6" cy="37.8" r=".06"/>
<circle cx="163.6" cy="35.5" r=".06"/>
<circle cx="164.7" cy="32.2" r=".06"/>
<circle cx="164.7" cy="23.2" r=".06"/>
<circle cx="164.7" cy="25.4" r=".06"/>
<circle cx="164.7" cy="34.4" r=".06"/>
<circle cx="165.8" cy="37.8" r=".06"/>
<circle cx="165.8" cy="28.8" r=".06"/>
<circle cx="165.8" cy="22.1" r=".06"/>
<circle cx="165.8" cy="31" r=".06"/>
<circle cx="166.9" cy="25.4" r=".06"/>
<circle cx="166.9" cy="34.4" r=".06"/>
<circle cx="166.9" cy="27.7" r=".06"/>
<circle cx="166.9" cy="36.7" r=".06"/>
<circle cx="186.4" cy="27.7" r=".06"/>
<circle cx="186.4" cy="34.4" r=".06"/>
<circle cx="186.4" cy="25.4" r=".06"/>
<circle cx="187.5" cy="31" r=".06"/>
<circle cx="187.5" cy="22.1" r=".06"/>
<circle cx="187.5" cy="33.3" r=".06"/>
<circle cx="187.5" cy="24.3" r=".06"/>
<circle cx="188.6" cy="27.7" r=".06"/>
<circle cx="188.6" cy="20.9" r=".06"/>
<circle cx="188.6" cy="29.9" r=".06"/>
<circle cx="189.8" cy="24.3" r=".06"/>
<circle cx="189.8" cy="26.5" r=".06"/>
<circle cx="189.8" cy="33.3" r=".06"/>
<circle cx="190.9" cy="23.2" r=".06"/>
<circle cx="190.9" cy="29.9" r=".06"/>
<circle cx="190.9" cy="32.2" r=".06"/>
<circle cx="192" cy="26.5" r=".06"/>
<circle cx="192" cy="28.8" r=".06"/>
<circle cx="193.1" cy="34.4" r=".06"/>
<circle cx="193.1" cy="25.4" r=".06"/>
<circle cx="193.1" cy="32.2" r=".06"/>
<circle cx="193.1" cy="23.2" r=".06"/>
<circle cx="194.3" cy="31" r=".06"/>
<circle cx="194.3" cy="22.1" r=".06"/>
<circle cx="194.3" cy="28.8" r=".06"/>
<circle cx="195.4" cy="34.4" r=".06"/>
<circle cx="195.4" cy="25.4" r=".06"/>
<circle cx="195.4" cy="27.7" r=".06"/>
<circle cx="196.5" cy="31" r=".06"/>
<circle cx="196.5" cy="22.1" r=".06"/>
<circle cx="196.5" cy="24.3" r=".06"/>
<circle cx="196.5" cy="33.3" r=".06"/>
<circle cx="156.8" cy="40" r=".06"/>
<circle cx="159.1" cy="42.3" r=".06"/>
<circle cx="159.1" cy="40" r=".06"/>
<circle cx="161.3" cy="42.3" r=".06"/>
<circle cx="162.4" cy="41.2" r=".06"/>
<circle cx="164.7" cy="41.2" r=".06"/>
<circle cx="165.8" cy="40" r=".06"/>
<circle cx="187.5" cy="42.3" r=".06"/>
<circle cx="189.8" cy="42.3" r=".06"/>
<circle cx="190.9" cy="41.2" r=".06"/>
<circle cx="193.1" cy="41.2" r=".06"/>
<circle cx="196.5" cy="42.3" r=".06"/>
</g>
<!-- layer: Components 3 -->
<g fill="none" stroke="#000" stroke-width=".21">
<path d="M51.9 192.2a1.01 1.01 0 0 0-1 1v10.6h7v-10.6a1.01 1.01 0 0 0-1-1M51.9 192.2h5M165.4 192.2a1.01 1.01 0 0 0-1 1v10.5h7v-10.5a1.01 1.01 0 0 0-1-1M165.4 192.2h5M50.9 203.8h7v1h-7zM55.8 219.1l.2-.1 .3-.4v-13.1h-3.6v13.1l.2 .4 .3 .1h2.6M164.4 203.7h7v1h-7zM166.5 219.1l-.5-.3v-.2v-13.1h3.6v13.1l-.3 .4-.2 .1M166.5 219.1h2.6"/>
<circle cx="54.4" cy="198" r="3"/>
<circle cx="167.9" cy="197.9" r="3"/>
</g>
<!-- layer: Title Block -->
<g fill="none" stroke="#000" stroke-width=".21">
<path d="M52.8 54.1h19.9M70.9 75h-6.6l-8.5 8.4M55.7 92.4h12.4M75.5 141.9h-7.2l-9 4.1M65.1 188.2h-2.2l-3.5 3.5M63.4 200.6h-2.2v8M80.6 206.9h-2.2l-8.9 2.5M60.4 232.9v8.1h2.2M64.7 225.3l7.9 2.4h2.2M69.3 232.6l9.1 4.9h2.2M94.2 225.8l3.4 3.4h2.2M43.4 244.9v6.1h2.1"/>
<path d="M3.4 261.4h203v27.5h-203zM51.4 266.9h155M51.4 272.4h155M51.4 277.9h155M51.4 261.4v27.5M72.4 261.4v27.5M121.4 261.4v27.5M142.4 261.4v27.5M183.4 261.4v11M51.4 283.4h155M183.4 283.4v5.5"/>
</g>
<path d="M50.6 54.1l2.2-.4v.7zM53.6 92.4l2.1-.3v.7zM55.5 83.2l.5 .5-1.8 1.3zM57.3 146.9l1.9-1.2 .3 .6zM59.2 191.5l.5 .5-1.8 1.2zM60.9 208.6h.7l-.4 2.1zM67.4 210l2-.9 .2 .7zM60.4 230.7l.4 2.2h-.8zM62.6 224.7l2.2 .3-.2 .7zM67.4 231.5l2.1 .8-.4 .6zM92.6 224.2l1.8 1.3-.5 .5zM43.4 242.7l.3 2.2h-.7z" fill="#000" stroke="#000" stroke-width=".21"/>
<g font-size="5.6">
<text x="106.9" y="68.9">Vertical sliding double hung window</text>
<text x="106.5" y="73.9">Residential 2 pane</text>
</g>
<g font-size="4.2">
<text x="106.6" y="82.9">Features:</text>
<text x="106.7" y="142.9">Specifications:</text>
<text x="73.4" y="266.2">Timber for Shugg</text>
<text x="144.4" y="266.2">DH102_TFC1</text>
<text x="185.4" y="265.9">1:2</text>
<text x="73.4" y="271.7">A:A &amp; B:B</text>
<text x="144.4" y="271.6">11-08-21</text>
<text x="185.4" y="271.6">001</text>
<text x="73.4" y="277.2">-</text>
<text x="144.4" y="277.2">Double Hung</text>
<text x="73.4" y="282.7">-</text>
<text x="144.4" y="282.6">Residential</text>
<text x="73.4" y="288.2">-</text>
<text x="144.4" y="288.1">Single</text>
<text x="185.4" y="288.2">5mm</text>
</g>
<g font-size="3.5">
<text x="74.8" y="105.3">SECTION A-A</text>
<text x="83.3" y="248.5">SECTION B-B</text>
<text x="7" y="266.3">Neotechnical Industries Ltd</text>
</g>
<g font-size="3.1">
<text x="167.5" y="11.3">A</text>
<text x="152.3" y="27">B</text>
<text x="169.1" y="27">B</text>
<text x="151.8" y="47">DH102</text>
<text x="167.5" y="46.1">A</text>
<text x="181.9" y="47">DH102</text>
</g>
<g font-size="2.8">
<text x="73.1" y="58.2">head rebate for drawing</text>
<text x="73.1" y="54.8">Glass shown below</text>
<text x="73.2" y="61.5">clarity only</text>
<text x="71.2" y="76">Midseal</text>
<text x="106.8" y="87.9">Sashless panes of glass move within their own plane</text>
<text x="68.5" y="93.2">OVERLAP NOT TO SCALE</text>
<text x="106.7" y="92.9">Provides high and low ventilation</text>
<text x="68.6" y="96.5">Typically 100mm</text>
<text x="106.7" y="97.9">Narrow aluminium profiles hidden inside timber covers</text>
<text x="106.8" y="106.3">(frames may need to be adapted to suit)</text>
<text x="106.8" y="102.9">Can be retrofitted to solve ventilation problems</text>
<text x="106.7" y="112.9">Removable midseal closes off winter draughts</text>
<text x="106.7" y="117.9">Lock open position provides secure ventilation</text>
<text x="106.8" y="126">sliding pane (shown at top)</text>
<text x="106.9" y="122.6">Acrylic lifting handle may be positioned at the bottom or top of the bottom</text>
<text x="106.9" y="132.9">Available with or without a Base Pane</text>
<text x="76" y="142.9">Wool Pile Carrier</text>
<text x="106.8" y="152.9">Curved and/or raking heads available</text>
<text x="106.7" y="157.9">Frame height from 600mm</text>
<text x="106.7" y="162.9">Frame width from 370mm</text>
<text x="106.9" y="167.9">Annealed, laminated, toughened or Low E glass available as standard</text>
<text x="106.7" y="172.9">Most powder coated and anodised aluminium finishes available as standard</text>
<text x="65.5" y="189">Shugg Lock - typically</text>
<text x="65.4" y="192.3">required on one side</text>
<text x="65.5" y="195.7">only</text>
<text x="63.8" y="201.6">Guide N1382</text>
<text x="81" y="207.6">Timber guide cover</text>
<text x="75.2" y="228.7">'h' Plastic</text>
<text x="100.2" y="230.3">Glass</text>
<text x="81" y="238.3">Timber guide cover</text>
<text x="62.9" y="242">Guide N1382</text>
<text x="46" y="251.7">Timber jamb</text>
<text x="52.4" y="264.1">Frame Type</text>
<text x="52.5" y="269.7">Section</text>
<text x="122.4" y="264.1">Drawing name</text>
<text x="122.4" y="269.6">Date drawn</text>
<text x="172.2" y="269.6">Revision</text>
<text x="172.3" y="264.2">Scale</text>
<text x="8.8" y="271.8">9 McDonald St, Sandringham,</text>
<text x="21.4" y="275.1">Auckland.</text>
<text x="52.5" y="275.1">Notes</text>
<text x="122.6" y="275.1">Window style</text>
<text x="11.9" y="281.8">Email: info@shugg.co.nz</text>
<text x="15" y="278.5">Phone: 09 815 0481</text>
<text x="52.5" y="280.6">Notes</text>
<text x="122.6" y="280.7">Window format</text>
<text x="16.5" y="285.2">www.shugg.co.nz</text>
<text x="52.5" y="286.1">Notes</text>
<text x="122.5" y="286.2">Glazing</text>
<text x="170.3" y="286.1">Thickness</text>
</g>
<g font-size="2.1">
<text x="20" y="291.4">Details subject to change without notice. Exterior frames by others, Neotechnical Industries Ltd does not own the rights to exterior frames shown and are indicative only. All other details</text>
<text x="56.6" y="293.9">© Neotechnical Industries Ltd, not to be reproduced, altered or distributed in any form without permission.</text>
</g>
<g font-size="1.7">
<text x="42.9" y="17">68 minimum</text>
<text x="47.1" y="34.5">18</text>
<text x="34.3" y="41.1">22 min.</text>
<text x="47.1" y="41.1">14</text>
<text x="57.5" y="41.1">31</text>
<text x="17.7" y="135.5">NOT TO SCALE</text>
<text x="17.8" y="137.6">Standard Height</text>
<text x="19.8" y="133.4">Base Pane</text>
<text x="18.8" y="141.8">Other heights</text>
<text x="20.7" y="143.9">available</text>
<text x="21.1" y="139.7">125mm</text>
<text x="61" y="140.1">23 min.</text>
<text x="41.2" y="149">20</text>
<text x="12.3" y="155.8">5.0° min.</text>
<text x="87.3" y="156.2">3.5</text>
<text x="80.4" y="163.6">3</text>
<text x="48.4" y="172.8">68 minimum</text>
<text x="80.4" y="169.1">8</text>
<text x="71.4" y="221.4">64</text>
<text x="28.1" y="223.9">68 min.</text>
<text x="188.6" y="223.9">68 min.</text>
</g>
<g font-size="1">
<text x="151.8" y="8.9">2 Panel Double Hung</text>
<text x="152" y="10.2">125mm Base Pane -</text>
<text x="153.2" y="11.5">Closed Position</text>
<text x="181.8" y="8.8">2 Panel Double Hung</text>
<text x="182" y="10.1">125mm Base Pane -</text>
<text x="183.5" y="11.4">Open Position</text>
<text x="157.9" y="41.6">Fixed base pane</text>
<text x="187.9" y="41.6">Fixed base pane</text>
</g>
</svg>
